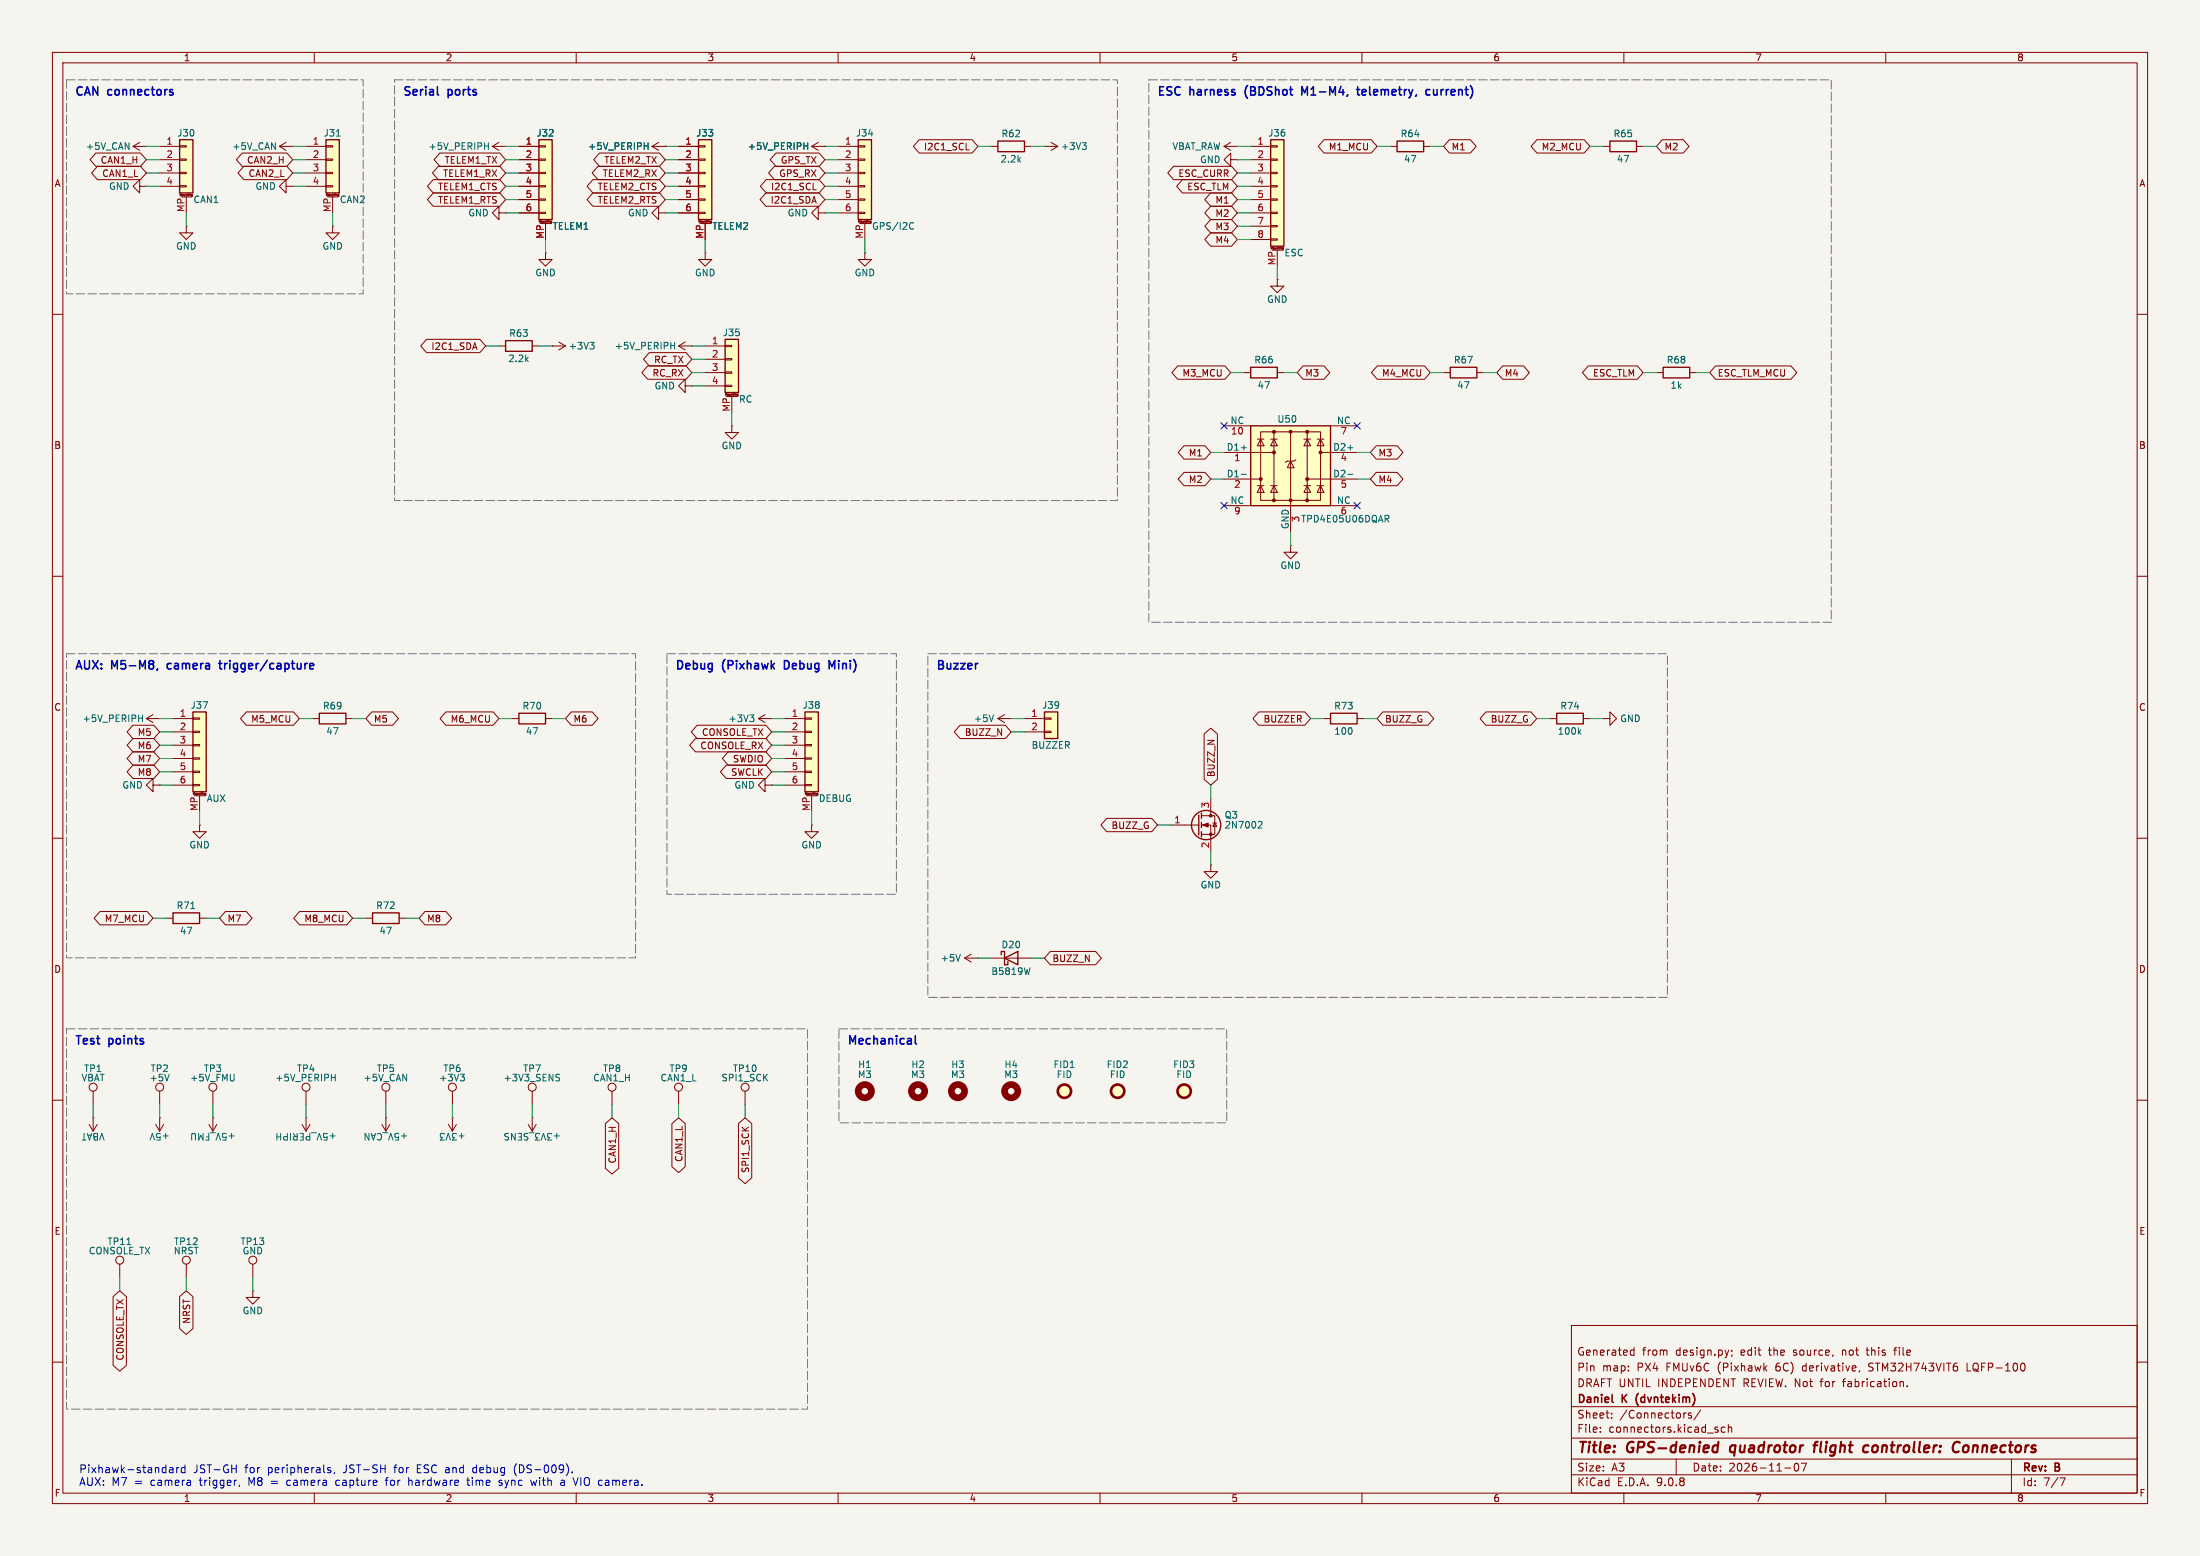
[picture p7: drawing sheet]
<svg xmlns="http://www.w3.org/2000/svg" width="420mm" height="297mm" viewBox="0 0 420 297" stroke-linecap="round" stroke-linejoin="round" font-family="sans-serif">
<path d="M0 0h420v297h-420z" fill="#f5f4ef" stroke="#f5f4ef" stroke-width=".19"/>
<g fill="none" stroke="#840000" stroke-width=".19">
<path d="M10 10h400v277h-400zM12 12h396v273h-396zM60 10v2M110 10v2M160 10v2M210 10v2M260 10v2M310 10v2M360 10v2M10 60h2M95.2 66h1.3M101.6 66h1.3"/>
<path d="M105.4 66h.1M105.4 66h2.5M106.7 65.3l1.2 .7M107.9 66l-1.2 .8M316.2 71.1h1.3M322.6 71.1h1.2M408 60h2M10 110h2M408 110h2M144.8 137.2l1.2 .7M144.8 137.2h2.5M146 136.4l-1.2 .8"/>
<path d="M147.3 137.2h.1M10 160h2M408 160h2M10 210h2M408 210h2M300 253h108v32h-108zM311.4 258.6h.5M311.4 257.8h.5M311.9 257.2v1.5M330.6 257.8v.1M330.7 258.6l-.2 .3M356.2 257.7h.6"/>
<path d="M361.5 257.7h.6M361.9 257.2l-.2 .2v1.3M10 260h2M300 278.5h108M300 274.5h108M300 268.5h108M305.5 273.2v.2M305.5 272.5v.1M307.7 270.5v.2M307.7 269.8v.1M320 278.5v3M321.7 269.7h.2"/>
<path d="M322.9 269.8l-.4-.1-.2 .2 .1 .2 .5 .2v.3h-.6M324.7 269.1l-1.3 1.9M327.6 272.9l.3 .1 .1 .2-.2 .2h-.3M327.6 272.4l.3 .1M329.3 272.5l-.4-.1-.3 .3 .1 .6h.6M329.9 272.5l.3-.1 .3 .1 .1 .9M329.9 271.9v1.5M342.7 279.4a.81 .81 0 0 0 .3 1.4l.2-.2 .2-.4-.2-.8M344.9 279.3l-.7 1.5M355 261.6l-.1 .3M356.7 261.6l.2 .1M356.9 260.3l-.2 .2 .2 .3"/>
<path d="M363.2 263.7l.2 .2v.8M364.1 264.5v.2M375.5 260.2v1.5h.7M384 278.5v6.5M408 260h2M60 285v2M110 285v2M160 285v2M210 285v2M260 285v2M300 281.5h108M310 285v2"/>
<path d="M340.7 280.2h1.2M360 285v2M393.2 282.1h1l-.6 1.5"/>
</g>
<path d="M327.4 275.9l.6 .1M327.8 277.1l-.2 .1M328.1 275.2l-.3 2M330.4 276.1l-.2 .7 .4 .4M346.2 275.9h.7M347 275.2l-.4 .1-.1 .2-.2 1.7M355.8 277.1h.8M356 276h.7M357.5 276.3v.7M372.9 276.9a.67 .67 0 0 0 1 .1M374.1 275.4a.73 .73 0 0 0-1.1 .3M375.5 275.9a.62 .62 0 0 0-.7 .4v.7a.52 .52 0 0 0 .7 .1" fill="none" stroke="#840000" stroke-width=".4"/>
<path d="M307.8 267.6l.2 .1" fill="none" stroke="#840000" stroke-width=".3"/>
<path d="M112.6 65.3h.8l-.4 .5M113.2 65.8l.2 .3v.3l-.2 .2M143.1 136.5h.8l-.4 .5M143.7 137l.2 .2v.3l-.2 .2" fill="none" stroke="#006464" stroke-width=".19"/>
<path d="M96.5 65h5.1v2.1h-5.1zM317.5 70.1h5.1v2h-5.1z" fill="none" stroke="#840000" stroke-width=".25"/>
<path d="M138.4 64.8h2.6v10.1h-2.6z" fill="#ffffc2"/>
<path d="M138.4 64.8h2.6v10.1h-2.6z" fill="none" stroke="#840000" stroke-width=".25"/>
<g fill="none" stroke="#840000" stroke-width=".19">
<path d="M129.5 66h2.6M129.5 66l1.3 .8M130.8 73.7v-1.3l-1.3 1.3 1.3 1.2v-1.2h1.3M130.8 65.3l-1.3 .7M132.1 73.7h.1M132.1 66h.1M134.6 66h3.8M134.6 68.6h3.8M134.6 71.1h3.8M134.6 73.7h3.8M138.4 65.9h1.3v.3h-1.3zM138.4 68.5h1.3v.2h-1.3z"/>
<path d="M138.4 71h1.3v.2h-1.3zM138.4 73.5h1.3v.3h-1.3zM138.7 75.7h2M139.7 75.7v3M139.7 81.3v1.3h1.3l-1.3 1.2-1.3-1.2h1.3M139.7 81.3h.1"/>
</g>
<path d="M128.1 66h.7M128.8 65.3v1.3" fill="none" stroke="#006464" stroke-width=".19"/>
<path d="M153.7 135.9h2.5v15.2h-2.5z" fill="#ffffc2"/>
<g fill="none" stroke="#840000" stroke-width=".25">
<path d="M276.9 70.1h5v2h-5zM99.1 136.1h5v2.1h-5zM153.7 135.9h2.5v15.2h-2.5zM228.9 155.6v3.8M229.4 155.2v1M229.4 157v1M229.4 158.8v1M191.1 182.2v-.6h.7v2.6h.6v-.7M191.8 182.9l2.5-1.3v2.6z"/>
<circle cx="230.3" cy="157.5" r="2.79"/>
</g>
<g fill="none" stroke="#840000" stroke-width=".19">
<path d="M275.6 71.1h1.3M281.9 71.1h1.3M27.9 137.2h2.6M27.9 137.2l1.3 .7M29.2 136.4l-1.3 .8M30.5 137.2h.1M97.8 137.2h1.3M104.1 137.2h1.3M149.9 137.2h3.8M149.9 139.7h3.8M153.7 137h1.2v.3h-1.2zM153.7 139.6h1.2v.2h-1.2z"/>
<path d="M190.5 137.2h2.5M190.5 137.2l1.3 .7M191.8 136.4l-1.3 .8M193 137.2h.1M29.2 149.9v-1.3l-1.3 1.3 1.3 1.2v-1.2h1.3M30.5 149.9h.1M146 149.9v-1.3l-1.2 1.3 1.2 1.2v-1.2h1.3M147.3 149.9h.1M149.9 142.2h3.8M149.9 144.8h3.8M149.9 147.3h3.8M149.9 149.9h3.8"/>
<path d="M153.7 142.1h1.2v.3h-1.2zM153.7 144.7h1.2v.2h-1.2zM153.7 147.2h1.2v.2h-1.2zM153.7 149.7h1.2v.3h-1.2zM153.9 151.9h2.1M154.9 157.5v1.3h1.3l-1.3 1.2-1.2-1.2h1.2M154.9 157.5h.1M154.9 151.9v3M223.5 157.5h5.4M229.4 155.7h2.5v3.6h-2.5M229.4 157.5h1.7v5.1M231.1 152.4v3.3"/>
<path d="M231.5 157.1h.8M231.9 157.1l.4 .6h-.8zM231.1 165.1v1.3h1.3l-1.3 1.2-1.2-1.2h1.2M231.1 165.1h.1M184.1 182.9h2.6M184.1 182.9l1.3 .7M185.4 182.1l-1.3 .8M186.7 182.9h.1M189.2 182.9h7.6M86.4 208.3v2.5M116.8 208.3v2.5M129.5 208.3v2.5"/>
<path d="M142.2 208.3v2.5M22.9 241.3v2.5"/>
<circle cx="86.4" cy="207.5" r=".76"/>
<circle cx="116.8" cy="207.5" r=".76"/>
<circle cx="129.5" cy="207.5" r=".76"/>
<circle cx="142.2" cy="207.5" r=".76"/>
<circle cx="22.9" cy="240.5" r=".76"/>
</g>
<path d="M26.5 137.1h.7M27.2 136.5v1.2M189.7 136.5l-.4 1.2M240.4 156.8l.4 .1 .1 .3-.8 .9h.8M183.3 182.2l-.4 1.3M196.6 184.7l-.3 1.3M87.9 205h.8l-.5 .5M88.4 205.5l.3 .3v.3l-.3 .2M24.2 237.6h.7" fill="none" stroke="#006464" stroke-width=".19"/>
<g fill="none" stroke="#840000" stroke-width="1.3">
<circle cx="165.1" cy="208.3" r="1.27"/>
<circle cx="175.3" cy="208.3" r="1.27"/>
<circle cx="182.9" cy="208.3" r="1.27"/>
<circle cx="193" cy="208.3" r="1.27"/>
</g>
<g fill="#840000" stroke="#840000" stroke-width=".19">
<path d="M229.6 157.5l1-.4v.8z"/>
<circle cx="231.1" cy="155.7" r=".25"/>
<circle cx="231.1" cy="159.3" r=".25"/>
</g>
<path d="M36.8 135.9h2.6v15.2h-2.6z" fill="#ffffc2"/>
<path d="M36.8 135.9h2.6v15.2h-2.6z" fill="none" stroke="#840000" stroke-width=".25"/>
<g fill="none" stroke="#840000" stroke-width=".19">
<path d="M33 137.2h3.8M33 139.7h3.8M36.8 137h1.3v.3h-1.3zM36.8 139.6h1.3v.2h-1.3zM33 142.2h3.8M33 144.8h3.8M33 147.3h3.8M33 149.9h3.8M36.8 142.1h1.3v.3h-1.3zM36.8 144.7h1.3v.2h-1.3zM36.8 147.2h1.3v.2h-1.3zM36.8 149.7h1.3v.3h-1.3z"/>
<path d="M37.1 151.9h2M38.1 151.9v3"/>
</g>
<path d="M242.6 26.7h2.5v20.3h-2.5z" fill="#ffffc2"/>
<path d="M242.6 26.7h2.5v20.3h-2.5z" fill="none" stroke="#840000" stroke-width=".25"/>
<g fill="none" stroke="#840000" stroke-width=".19">
<path d="M238.8 27.9h3.8M238.8 30.5h3.8M238.8 33h3.8M238.8 35.6h3.8M238.8 38.1h3.8M242.6 27.8h1.2v.3h-1.2zM242.6 30.4h1.2v.2h-1.2zM242.6 32.9h1.2v.2h-1.2zM242.6 35.4h1.2v.3h-1.2zM242.6 38h1.2v.2h-1.2zM238.8 40.6h3.8M238.8 43.2h3.8"/>
<path d="M238.8 45.7h3.8M242.6 40.5h1.2v.3h-1.2zM242.6 43.1h1.2v.2h-1.2zM242.6 45.6h1.2v.2h-1.2zM242.8 47.8h2.1M243.8 47.8v3"/>
</g>
<path d="M238.8 81.3h15.2v15.2h-15.2z" fill="#ffffc2"/>
<g fill="none" stroke="#840000" stroke-width=".19">
<path d="M25.4 27.9h2.5M25.4 27.9l1.3 .8M26.7 35.6v-1.3l-1.3 1.3 1.3 1.2v-1.2h1.2M26.7 27.2l-1.3 .7M27.9 35.6h.1M27.9 27.9h.1M53.3 27.9h2.6M53.3 27.9l1.3 .8M54.6 35.6v-1.3l-1.3 1.3 1.3 1.2v-1.2h1.3M54.6 27.2l-1.3 .7M55.9 27.9h.1M55.9 35.6h.1"/>
<path d="M234.9 30.5v-1.3l-1.2 1.3 1.2 1.3v-1.3h1.3M236.2 30.5h.1M306.1 27.9h1.2M312.4 27.9h1.3M35.6 43.2v1.3h1.2l-1.2 1.2-1.3-1.2h1.3M35.6 43.2h.1M63.5 43.2v1.3h1.3l-1.3 1.2-1.3-1.2h1.3M63.5 43.2h.1M233.7 86.4h9.5M233.7 91.4h7M233.7 81.3h5.1M233.7 96.5h5.1"/>
<path d="M240 83.8h1.3M240 92.7h1.3M240.7 82.4h11.4v13.1h-11.4zM240.7 83.8l.6 1.3h-1.3zM240.7 92.7l.6 1.3h-1.3zM242.6 83.8h1.2M242.6 92.7h1.2M243.2 83.8l.6 1.3h-1.2zM243.2 92.7l.6 1.3h-1.2zM243.2 82.4v13.1M246.4 88l.6 1.3h-1.3zM246.4 82.4v19.2"/>
<path d="M247.4 87.8l-.4 .2h-1.3l-.3 .3M248.9 83.8h1.3M248.9 92.7h1.3M249.6 83.8l.6 1.3h-1.3zM249.6 92.7l.6 1.3h-1.3zM249.6 82.4v13.1M249.6 91.4h9.5M251.5 83.8h1.2M251.5 92.7h1.2M252.1 83.8l.6 1.3h-1.2zM252.1 92.7l.6 1.3h-1.2zM252.1 86.4h7"/>
<path d="M254 81.3h5.1M254 96.5h5.1M29.7 214.6l.8 1.3M30.5 213.4h.1M30.5 208.3v2.5M30.5 213.4v2.5M31.2 214.6l-.7 1.3M39.9 214.6l.7 1.3M40.6 213.4h.1M40.6 208.3v2.5M40.6 213.4v2.5M41.4 214.6l-.8 1.3"/>
<path d="M57.7 214.6l.7 1.3M58.4 213.4h.1M58.4 208.3v2.5M58.4 213.4v2.5M59.2 214.6l-.8 1.3M73.7 208.3v2.5"/>
<circle cx="30.5" cy="207.5" r=".76"/>
<circle cx="40.6" cy="207.5" r=".76"/>
<circle cx="58.4" cy="207.5" r=".76"/>
<circle cx="73.7" cy="207.5" r=".76"/>
</g>
<path d="M307.3 26.9h5.1v2.1h-5.1zM238.8 81.3h15.2v15.2h-15.2z" fill="none" stroke="#840000" stroke-width=".25"/>
<g fill="#840000" stroke="#840000" stroke-width=".19">
<circle cx="240.7" cy="91.4" r=".28"/>
<circle cx="243.2" cy="82.4" r=".28"/>
<circle cx="243.2" cy="86.4" r=".28"/>
<circle cx="243.2" cy="95.5" r=".28"/>
<circle cx="246.4" cy="82.4" r=".28"/>
<circle cx="246.4" cy="95.5" r=".28"/>
<circle cx="249.6" cy="82.4" r=".28"/>
<circle cx="249.6" cy="91.4" r=".28"/>
<circle cx="249.6" cy="95.5" r=".28"/>
<circle cx="252.1" cy="86.4" r=".28"/>
</g>
<g fill="none" stroke="#006464" stroke-width=".19">
<path d="M237 85.5h.9M237 90.5h.9M257.3 85.5h1M257.3 90.5h1M264.4 98.4h.5l.2 .2-.1 .4h-.6M264.7 99l.4 .6M29.1 216.3l-.4 1.3M32.3 205l-.4 1.3M36.6 216.5v1.1M44.7 205l-.1 1.2M52.9 217h.7M52.9 216.3v1.3"/>
<path d="M63.3 205.7h.7M64 205v1.3"/>
</g>
<path d="M62.2 26.7h2.6v10.1h-2.6z" fill="#ffffc2"/>
<path d="M62.2 26.7h2.6v10.1h-2.6zM266.7 26.9h5.1v2.1h-5.1z" fill="none" stroke="#840000" stroke-width=".25"/>
<g fill="none" stroke="#840000" stroke-width=".19">
<path d="M58.4 27.9h3.8M58.4 30.5h3.8M58.4 33h3.8M58.4 35.6h3.8M62.2 27.8h1.3v.3h-1.3zM62.2 30.4h1.3v.2h-1.3zM62.2 32.9h1.3v.2h-1.3zM62.2 35.4h1.3v.3h-1.3zM62.5 37.6h2M63.5 37.6v3M265.4 27.9h1.3M271.8 27.9h1.2"/>
<path d="M85.6 214.6l.8 1.3M86.4 213.4h.1M86.4 213.4v2.5M87.1 214.6l-.7 1.3M100.8 214.6l.8 1.3M101.6 213.4h.1M101.6 213.4v2.5M102.4 214.6l-.8 1.3M48.3 246.4v1.2h1.2l-1.2 1.3-1.3-1.3h1.3M48.3 246.4h.1"/>
</g>
<path d="M64.2 26h.8M84.3 216.3l-.2 .3v.3l.2 .2M84.5 217.1l-.4 .5h.7M96.4 217.5l.5 .1M96.9 216.3h-.3l-.2 .3 .1 .3 .4 .1" fill="none" stroke="#006464" stroke-width=".19"/>
<path d="M34.3 26.7h2.5v10.1h-2.5z" fill="#ffffc2"/>
<path d="M34.3 26.7h2.5v10.1h-2.5zM254 136.1h5.1v2.1h-5.1z" fill="none" stroke="#840000" stroke-width=".25"/>
<g fill="none" stroke="#840000" stroke-width=".19">
<path d="M30.5 27.9h3.8M30.5 30.5h3.8M30.5 33h3.8M30.5 35.6h3.8M34.3 27.8h1.3v.3h-1.3zM34.3 30.4h1.3v.2h-1.3zM34.3 32.9h1.3v.2h-1.3zM34.3 35.4h1.3v.3h-1.3zM34.5 37.6h2.1M35.6 37.6v3M246.4 104.1v1.3h1.2l-1.2 1.3-1.3-1.3h1.3M246.4 104.1h.1"/>
<path d="M252.7 137.2h1.3M259.1 137.2h1.2M72.9 214.6l.8 1.3M73.7 213.4h.1M73.7 213.4v2.5M74.4 214.6l-.7 1.3"/>
</g>
<path d="M199.4 135.9h2.5v5.1h-2.5z" fill="#ffffc2"/>
<path d="M190.5 26.9h5.1v2.1h-5.1zM238.8 70.1h5v2h-5zM61 136.1h5v2.1h-5zM199.4 135.9h2.5v5.1h-2.5z" fill="none" stroke="#840000" stroke-width=".25"/>
<g fill="none" stroke="#840000" stroke-width=".19">
<path d="M124.5 27.9h2.5M124.5 27.9l1.2 .8M125.7 27.2l-1.2 .7M127 27.9h.1M189.2 27.9h1.3M195.6 27.9h1.2M199.4 27.9h.1M199.4 27.9h2.5M200.7 27.2l1.2 .7M201.9 27.9l-1.2 .8M233.7 27.9h2.5M233.7 27.9l1.2 .8"/>
<path d="M234.9 27.2l-1.2 .7M236.2 27.9h.1M125.7 40.6v-1.2l-1.2 1.2 1.2 1.3v-1.3h1.3M127 40.6h.1M243.8 53.3v1.3h1.3l-1.3 1.3-1.2-1.3h1.2M243.8 53.3h.1M237.5 71.1h1.3M243.8 71.1h1.3M59.7 137.2h1.3M66 137.2h1.3M195.6 137.2h3.8M195.6 139.7h3.8"/>
<path d="M199.4 137h1.3v.3h-1.3zM199.4 139.6h1.3v.2h-1.3zM17 214.6l.8 1.3M17.8 213.4h.1M17.8 208.3v2.5M17.8 213.4v2.5M18.5 214.6l-.7 1.3M101.6 208.3v2.5M35.6 241.3v2.5M48.3 241.3v2.5"/>
<circle cx="17.8" cy="207.5" r=".76"/>
<circle cx="101.6" cy="207.5" r=".76"/>
<circle cx="35.6" cy="240.5" r=".76"/>
<circle cx="48.3" cy="240.5" r=".76"/>
</g>
<path d="M123 27.9h.7M123.7 27.2v1.3M206.6 27.2h.8l-.4 .5M207.1 27.7l.3 .3v.3l-.3 .2M106.3 205.7l.4 .1 .1 .3-.2 .2h-.3M106.3 205l.5 .1" fill="none" stroke="#006464" stroke-width=".19"/>
<path d="M102.9 26.7h2.5v15.2h-2.5z" fill="#ffffc2"/>
<path d="M102.9 26.7h2.5v15.2h-2.5z" fill="none" stroke="#840000" stroke-width=".25"/>
<g fill="none" stroke="#840000" stroke-width=".19">
<path d="M99.1 27.9h3.8M99.1 30.5h3.8M99.1 33h3.8M99.1 35.6h3.8M99.1 38.1h3.8M102.9 27.8h1.2v.3h-1.2zM102.9 30.4h1.2v.2h-1.2zM102.9 32.9h1.2v.2h-1.2zM102.9 35.4h1.2v.3h-1.2zM102.9 38h1.2v.2h-1.2zM99.1 40.6h3.8M102.9 40.5h1.2v.3h-1.2z"/>
<path d="M103.1 42.7h2.1M104.1 48.3v1.2h1.3l-1.3 1.3-1.2-1.3h1.2M104.1 48.3h.1M104.1 42.7v3M134.6 48.3v1.2h1.3l-1.3 1.3-1.3-1.3h1.3M134.6 48.3h.1"/>
</g>
<path d="M133.3 26.7h2.6v15.2h-2.6z" fill="#ffffc2"/>
<path d="M133.3 26.7h2.6v15.2h-2.6z" fill="none" stroke="#840000" stroke-width=".25"/>
<g fill="none" stroke="#840000" stroke-width=".19">
<path d="M94 27.9h2.5M94 27.9l1.2 .8M95.2 27.2l-1.2 .7M96.5 27.9h.1M129.5 27.9h3.8M129.5 30.5h3.8M129.5 33h3.8M129.5 35.6h3.8M129.5 38.1h3.8M133.3 27.8h1.3v.3h-1.3zM133.3 30.4h1.3v.2h-1.3zM133.3 32.9h1.3v.2h-1.3z"/>
<path d="M133.3 35.4h1.3v.3h-1.3zM133.3 38h1.3v.2h-1.3zM154.9 27.9h2.6M154.9 27.9l1.3 .8M156.2 27.2l-1.3 .7M157.5 27.9h.1M129.5 40.6h3.8M133.3 40.5h1.3v.3h-1.3zM133.6 42.7h2M134.6 42.7v3M156.2 40.6v-1.2l-1.3 1.2 1.3 1.3v-1.3h1.3M157.5 40.6h.1"/>
</g>
<path d="M92.5 27.9h.7M93.2 27.2v1.3M153.5 27.9h.7M154.2 27.2v1.3" fill="none" stroke="#006464" stroke-width=".19"/>
<path d="M163.8 26.7h2.6v15.2h-2.6z" fill="#ffffc2"/>
<path d="M163.8 26.7h2.6v15.2h-2.6zM297.2 136.1h5.1v2.1h-5.1zM33 174.2h5.1v2.1h-5.1zM71.1 174.2h5.1v2.1h-5.1z" fill="none" stroke="#840000" stroke-width=".25"/>
<g fill="none" stroke="#840000" stroke-width=".19">
<path d="M18.3 29.2h8.5l1.1 1.3-1.1 1.3h-8.5l-1.1-1.3zM18.6 31.7h8.2l1.1 1.3-1.1 1.3h-8.2l-1.1-1.3zM46.2 29.2h8.6l1.1 1.3-1.1 1.3h-8.6l-1.1-1.3zM46.5 31.7h8.3l1.1 1.3-1.1 1.3h-8.3l-1.1-1.3zM82.7 34.3h12.7l1.1 1.3-1.1 1.2h-12.7l-1.1-1.2zM82.7 36.8h12.7l1.1 1.3-1.1 1.3h-12.7l-1.1-1.3zM83.7 31.7h11.7l1.1 1.3-1.1 1.3h-11.7l-1.1-1.3zM84 29.2h11.4l1.1 1.3-1.1 1.3h-11.4l-1.1-1.3zM99.1 27.9h3.8M99.1 30.5h3.8M99.1 33h3.8M99.1 35.6h3.8"/>
<path d="M99.1 38.1h3.8M113.2 34.3h12.7l1.1 1.3-1.1 1.2h-12.7l-1.1-1.2zM113.2 36.8h12.7l1.1 1.3-1.1 1.3h-12.7l-1.1-1.3zM114.2 31.7h11.7l1.1 1.3-1.1 1.3h-11.7l-1.2-1.3zM114.5 29.2h11.4l1.1 1.3-1.1 1.3h-11.4l-1.2-1.3zM127 27.9h.1M129.5 27.9h3.8M129.5 30.5h3.8M129.5 33h3.8M129.5 35.6h3.8M129.5 38.1h3.8M146.2 36.8h10.2l1.1 1.3-1.1 1.3h-10.2l-1.1-1.3z"/>
<path d="M146.3 34.3h10.1l1.1 1.3-1.1 1.2h-10.1l-1.1-1.2zM147.8 31.7h8.6l1.1 1.3-1.1 1.3h-8.6l-1.1-1.3zM148.1 29.2h8.3l1.1 1.3-1.1 1.3h-8.3l-1.1-1.3zM155.2 36.2h.6M157.5 27.9h.1M160 27.9h3.8M160 30.5h3.8M160 33h3.8M160 35.6h3.8M160 38.1h3.8M163.8 27.8h1.3v.3h-1.3zM163.8 30.4h1.3v.2h-1.3z"/>
<path d="M163.8 32.9h1.3v.2h-1.3zM163.8 35.4h1.3v.3h-1.3zM163.8 38h1.3v.2h-1.3zM175.5 26.7h10.1l1.1 1.2-1.1 1.3h-10.1l-1.1-1.3zM184.4 28.6h.6M224 31.7h11.1l1.1 1.3-1.1 1.3h-11.1l-1.1-1.3zM225.7 34.3h9.4l1.1 1.3-1.1 1.2h-9.4l-1.1-1.2zM231.1 39.4h4l1.1 1.2-1.1 1.3h-4l-1.1-1.3zM231.1 36.8h4l1.1 1.3-1.1 1.3h-4l-1.1-1.3zM252.8 26.7h9l1.1 1.2-1.1 1.3h-9l-1.1-1.3zM276.7 26.7h4l1.1 1.2-1.1 1.3h-4l-1.1-1.3zM293.4 26.7h9l1.1 1.2-1.1 1.3h-9l-1.1-1.3z"/>
<path d="M317.3 26.7h4l1.1 1.2-1.1 1.3h-4l-1.1-1.3zM95.2 40.6v-1.2l-1.2 1.2 1.2 1.3v-1.3h1.3M96.5 40.6h.1M99.1 40.6h3.8M104.1 42.7v3M129.5 40.6h3.8M134.6 42.7v3M160 40.6h3.8M163.8 40.5h1.3v.3h-1.3zM164.1 42.7h2M165.1 48.3v1.2h1.3l-1.3 1.3-1.3-1.3h1.3M165.1 48.3h.1"/>
<path d="M165.1 42.7v3M231.1 41.9h4l1.1 1.3-1.1 1.3h-4l-1.1-1.3zM231.1 44.4h4l1.1 1.3-1.1 1.3h-4l-1.1-1.3zM81.4 64.8h10.2l1.1 1.2-1.1 1.3h-10.2l-1.1-1.3zM123.6 69.8h7.4l1.1 1.3-1.1 1.3h-7.4l-1.1-1.3zM123.9 67.3h7.1l1.1 1.3-1.1 1.3h-7.1l-1.1-1.3zM224.8 69.8h9l1.1 1.3-1.1 1.3h-9l-1.1-1.3zM248.8 69.8h4l1.1 1.3-1.1 1.3h-4l-1.2-1.3zM262.9 69.8h9l1.1 1.3-1.1 1.3h-9l-1.1-1.3zM286.9 69.8h4l1.1 1.3-1.1 1.3h-4l-1.2-1.3zM303.2 69.8h9.4l1.1 1.3-1.1 1.3h-9.4l-1.1-1.3zM327.5 69.8h14.4l1.1 1.3-1.1 1.3h-14.4l-1.1-1.3z"/>
<path d="M226 90.2h4l1.1 1.2-1.1 1.3h-4l-1.1-1.3zM226 85.1h4l1.1 1.3-1.1 1.2h-4l-1.1-1.2zM262.7 85.1h4l1.1 1.3-1.1 1.2h-4l-1.1-1.2zM262.7 90.2h4l1.1 1.2-1.1 1.3h-4l-1.1-1.3zM25.4 138.4h4l1.1 1.3-1.1 1.3h-4l-1.1-1.3zM47 135.9h9l1.1 1.3-1.1 1.2h-9l-1.1-1.2zM71 135.9h4l1.1 1.3-1.1 1.2h-4l-1.2-1.2zM85.1 135.9h9l1.1 1.3-1.1 1.2h-9l-1.1-1.2zM109.1 135.9h4l1.1 1.3-1.1 1.2h-4l-1.2-1.2zM133.1 138.4h13.1l1.1 1.3-1.1 1.3h-13.1l-1.1-1.3zM183.3 138.4h8.6l1.1 1.3-1.1 1.3h-8.6l-1.1-1.3zM240.3 135.9h8.8l1.1 1.3-1.1 1.2h-8.8l-1.1-1.2z"/>
<path d="M264 135.9h8.6l1.1 1.3-1.1 1.2h-8.6l-1.1-1.2zM283.7 135.9h8.6l1.1 1.3-1.1 1.2h-8.6l-1.1-1.2zM295.9 137.2h1.3M302.3 137.2h1.2M306.1 137.2h1.2v-1.3l1.3 1.3-1.3 1.2v-1.2M306.1 137.2h.1M25.4 141h4l1.1 1.2-1.1 1.3h-4l-1.1-1.3zM25.4 143.5h4l1.1 1.3-1.1 1.3h-4l-1.1-1.3zM25.4 146h4l1.1 1.3-1.1 1.3h-4l-1.1-1.3zM38.1 157.5v1.3h1.3l-1.3 1.2-1.3-1.2h1.3M38.1 157.5h.1M132.8 141h13.4l1.1 1.2-1.1 1.3h-13.4l-1.1-1.3z"/>
<path d="M138.6 146h7.6l1.1 1.3-1.1 1.3h-7.6l-1.1-1.3zM139 143.5h7.2l1.1 1.3-1.1 1.3h-7.2l-1.1-1.3zM211.3 156.2h8.6l1.1 1.3-1.1 1.3h-8.6l-1.1-1.3zM229.9 140.1l1.2-1.1 1.3 1.1v8.6l-1.3 1.2-1.2-1.2zM19.1 174h9l1.1 1.3-1.1 1.2h-9l-1.1-1.2zM31.7 175.3h1.3M38.1 175.3h1.3M43 174h4l1.1 1.3-1.1 1.2h-4l-1.1-1.2zM57.2 174h9l1.1 1.3-1.1 1.2h-9l-1.1-1.2zM69.8 175.3h1.3M76.2 175.3h1.3M81.1 174h4l1.1 1.3-1.1 1.2h-4l-1.1-1.2z"/>
<path d="M200.5 181.6h8.7l1.1 1.3-1.1 1.3h-8.7l-1.1-1.3zM115.6 214.5l1.2-1.1 1.3 1.1v8.5l-1.3 1.1-1.2-1.1zM128.3 214.5l1.2-1.1 1.3 1.1v8.2l-1.3 1.1-1.2-1.1zM141 214.5l1.2-1.1 1.3 1.1v10.3l-1.3 1.1-1.2-1.1zM21.6 247.5l1.3-1.1 1.2 1.1v13.1l-1.2 1.1-1.3-1.1zM34.3 247.5l1.3-1.1 1.2 1.1v6.1l-1.2 1.1-1.3-1.1z"/>
</g>
<path d="M123 27.9h.7M123.7 27.2v1.3M153.5 27.9h.7M154.2 27.2v1.3M173.9 42.6h.5M174.4 43.6l-.5 .1M301.4 139.7l.4 .5M301.8 139.3l-.5 .5M36.4 173.4h.8" fill="none" stroke="#006464" stroke-width=".19"/>
<g fill="#ffffc2" stroke="#ffffc2" stroke-width=".19">
<circle cx="226.1" cy="208.3" r="1.27"/>
<circle cx="213.4" cy="208.3" r="1.27"/>
<circle cx="203.2" cy="208.3" r="1.27"/>
</g>
<g fill="none" stroke="#840000" stroke-width=".51">
<circle cx="203.2" cy="208.3" r="1.27"/>
<circle cx="213.4" cy="208.3" r="1.27"/>
<circle cx="226.1" cy="208.3" r="1.27"/>
</g>
<g fill="none" stroke="#009600" stroke-width=".19">
<path d="M27.9 30.5h2.6M27.9 27.9h2.6M27.9 35.6h2.6M27.9 33h2.6M55.9 30.5h2.5M55.9 27.9h2.5M55.9 35.6h2.5M55.9 33h2.5M96.5 30.5h2.6M96.5 27.9h2.6M96.5 38.1h2.6M96.5 35.6h2.6"/>
<path d="M96.5 33h2.6M127 30.5h2.5M127 27.9h2.5M127 38.1h2.5M127 35.6h2.5M127 33h2.5M157.5 30.5h2.5M157.5 27.9h2.5M157.5 38.1h2.5M157.5 35.6h2.5M157.5 33h2.5M186.7 27.9h2.5"/>
<path d="M196.8 27.9h2.6M236.2 30.5h2.6M236.2 27.9h2.6M236.2 38.1h2.6M236.2 35.6h2.6M236.2 33h2.6M262.9 27.9h2.5M273 27.9h2.6M303.5 27.9h2.6M313.7 27.9h2.5M35.6 40.6v2.6M63.5 40.6v2.6"/>
<path d="M96.5 40.6h2.6M104.1 45.7v2.6M127 40.6h2.5M134.6 45.7v2.6M157.5 40.6h2.5M165.1 45.7v2.6M236.2 40.6h2.6M236.2 45.7h2.6M236.2 43.2h2.6M243.8 50.8v2.5M92.7 66h2.5M102.9 66h2.5"/>
<path d="M132.1 73.7h2.5M132.1 71.1h2.5M132.1 66h2.5M132.1 68.6h2.5M139.7 78.7v2.6M234.9 71.1h2.6M245.1 71.1h2.5M273 71.1h2.6M283.2 71.1h2.5M313.7 71.1h2.5M323.8 71.1h2.6M231.1 86.4h2.6"/>
<path d="M231.1 91.4h2.6M259.1 86.4h2.5M259.1 91.4h2.5M246.4 101.6v2.5M30.5 137.2h2.5M30.5 139.7h2.5M57.1 137.2h2.6M67.3 137.2h2.5M95.2 137.2h2.6M105.4 137.2h2.5M147.3 137.2h2.6M147.3 139.7h2.6"/>
<path d="M193 137.2h2.6M193 139.7h2.6M250.2 137.2h2.5M260.3 137.2h2.6M293.4 137.2h2.5M303.5 137.2h2.6M30.5 147.3h2.5M30.5 144.8h2.5M30.5 142.2h2.5M30.5 149.9h2.5M38.1 154.9v2.6M147.3 147.3h2.6"/>
<path d="M147.3 144.8h2.6M147.3 142.2h2.6M147.3 149.9h2.6M154.9 154.9v2.6M221 157.5h2.5M231.1 149.9v2.5M29.2 175.3h2.5M39.4 175.3h2.5M67.3 175.3h2.5M77.5 175.3h2.5M231.1 162.6v2.5M186.7 182.9h2.5"/>
<path d="M196.8 182.9h2.6M17.8 210.8v2.6M30.5 210.8v2.6M40.6 210.8v2.6M58.4 210.8v2.6M73.7 210.8v2.6M86.4 210.8v2.6M101.6 210.8v2.6M116.8 210.8v2.6M129.5 210.8v2.6M142.2 210.8v2.6M22.9 243.8v2.6"/>
<path d="M35.6 243.8v2.6M48.3 243.8v2.6"/>
</g>
<path d="M233.1 95.9l1.2 1.2M233.1 80.7l1.2 1.2M234.3 95.9l-1.2 1.2M234.3 80.7l-1.2 1.2M258.5 80.7l1.2 1.2M258.5 95.9l1.2 1.2M259.7 80.7l-1.2 1.2M259.7 95.9l-1.2 1.2" fill="none" stroke="#000084" stroke-width=".19"/>
<g fill="none" stroke="#0000c2" stroke-width=".3">
<path d="M15 16.6h.6M16.1 18.2l.6-1.6 .5 1.6M18.7 16.6v1.6l-1-1.6v1.6M29.1 16.6v1.3M77.5 16.6h.7M81.3 16.6h-.1M81.3 16.6h.1M81.3 16.6v.1M83.5 16.6v1.3l.2 .3M89.4 16.6v1.3M222.2 16.6h-.8v1.6M222.9 16.6h.8"/>
<path d="M224.6 16.6h.6M227.2 16.6v1.6M238.2 16.3l-.3 .3M239.5 16.6h-.7v1.6M241 16.6h-.6v1.6M242 16.6h.8M243.5 16.6v1.6M246.4 16.6v1.3M248.5 18.2v-1.6l.6 1.1 .5-1.1v1.6M250.6 16.8l.1-.2v1.6M253.9 18.2v-1.6l.5 1.1 .5-1.1v1.6M256 16.5l-.4 1.1"/>
<path d="M259 17.1h.6M259.2 16.6v1.3l.4 .3M260.3 17.1l-.3 .2v.6l.3 .3M260.8 17.5l-.8 .1M261.5 16.6v1.3M267.2 16.6v1.3M273 17.2l-.5-.1-.3 .3v.4l.2 .3h.6M273.7 17.1v.8v.2l.4 .1M279.9 16.6v1.3M280.7 16.3l.2 .3M14.5 127.7l.6-1.6 .5 1.6M16.1 126.1v1.3"/>
<path d="M17.1 126.1v1.3M17.7 126.1l1 1.6M18.7 126.1l-1 1.6M21.3 127.7v-1.6l.6 1.1 .5-1.1v1.6M23.9 126.1h-.7l-.1 .8M26.7 127.7v-1.6l.5 1.1 .5-1.1v1.6M28.6 126.2h.6M30.1 127.6l-.2 .3M41.7 126.6h.7M42 126.1v1.4l.4 .2M43.9 126.1l-.1 .1M43.9 126.1l.1 .1"/>
<path d="M43.9 126.1v.1M51 126l-1.3 2.1M55.8 126.1v1.4M59.3 126.6l.5 .1 .1 .3-.8 .2M59.8 127.6l-.5 .1M130 126.2l-.6-.1v1.6M132.4 126.1v1.6M138.4 125.9l-.2 .3M139.8 126.2l-.8-.1v1.6M140.6 126.1l-.1 .1M140.6 126.1l.1 .1M140.6 126.1v.1"/>
<path d="M142.7 126.1v1.6M147.2 126.1v1.6M150.4 126.2l-.6-.1v1.6M152.7 126.1v1.6M158.3 127.7v-1.6l.5 1.1 .6-1.1v1.6M160.1 126.1l-.1 .1M160.1 126.1l.1 .1M160.1 126.1v.1M162.3 126.1l-.1 .1M162.3 126.1l.1 .1M162.3 126.1v.1M162.9 125.9l.3 .3"/>
<path d="M179.9 126.2l-.7-.1v1.6M14.5 197.7h1M15 197.7v1.6M18.7 197.7v1.4M23.7 197.7l-.1 .1M23.7 197.7l.1 .1M23.7 197.7v.1M25.9 197.7v1.4M162.2 199.3v-1.6l.6 1.1 .5-1.1v1.6M166.8 197.7v1.6M171.2 197.7l-.1 .1M171.2 197.7v.1"/>
<path d="M174.7 197.7v1.4l.3 .2"/>
</g>
<g fill="none" stroke="#0000c2" stroke-width=".19">
<path d="M35.3 279.6v1.5M45.1 279.6v1.5M98.6 279.4a1.72 1.72 0 0 0 0 2.3M32.4 280.2h.6v.9M33 280.5h-.5a.29 .29 0 0 0-.2 .3 .29 .29 0 0 0 .2 .3l.5-.1M33.7 280.1v1M34.2 280.1l-.3 .1-.2 .2M35.3 280.2l-.4-.1-.3 .3 .1 .6h.6M44.2 280.3h.9M45.7 283.5l-.1 .2M54.8 282.7v.7M62.6 280.2h.5"/>
<path d="M62.6 280.5l.5 .2 .1 .1-.1 .2-.4 .1M63.9 281l-.2 .3M64.4 282.5l-.3 .3v.4l.3 .3M73.5 282.5h.6M74.1 282l-.4 .2v1.3M78 282v1.5M78.6 282.6l-.4-.1-.2 .2M89.1 282.5h.6M89.3 282v1.3l.4 .2M90.5 280.1l-.3 .3v.4l.3 .3M95.3 282.6v.4l.5 .1 .1 .2-.2 .2h-.5M102.5 282.5l-.3 1-.3-.7-.3 .7"/>
<path d="M107.7 282.6v.9M107.7 283.5h-.5M107.7 282.9l-.5 .1M109.2 281v.1M109.4 282l.5 1.5 .5-1.5"/>
</g>
<path d="M12.7 15.2h56.6v40.9h-56.6zM75.3 15.2h138v80.3h-138zM219.3 15.2h130.3v103.6h-130.3zM12.7 124.8h108.6v58h-108.6zM127.3 124.8h43.8v45.9h-43.8zM177.1 124.8h141.2v65.6h-141.2zM12.7 196.4h141.5v72.6h-141.5zM160.2 196.4h74v17.9h-74z" fill="none" stroke="#787878" stroke-width=".19" stroke-dasharray="1.6 .6"/>
<g font-size="2.8" fill="#840000">
<text x="301" y="277.9">Title:</text>
<text x="310.6" y="277.9">GPS-denied</text>
<text x="331.2" y="277.9">quadrotor</text>
<text x="348" y="277.9">flight</text>
<text x="358.2" y="277.9">controller:</text>
<text x="376" y="277.9">Connectors</text>
</g>
<g font-size="2.2" fill="#0000c2">
<text x="14.2" y="19">CAN</text>
<text x="20.6" y="19">connectors</text>
<text x="76.8" y="19">Serial</text>
<text x="85.6" y="19">ports</text>
<text x="220.8" y="19">ESC</text>
<text x="227.2" y="19">harness</text>
<text x="238.3" y="19">(BDShot</text>
<text x="249.7" y="19">M1-M4,</text>
<text x="260.9" y="19">telemetry,</text>
<text x="274.6" y="19">current)</text>
<text x="14.2" y="128.5">AUX:</text>
<text x="21.3" y="128.5">M5-M8,</text>
<text x="32.6" y="128.5">camera</text>
<text x="43.1" y="128.5">trigger/capture</text>
<text x="128.8" y="128.5">Debug</text>
<text x="137.9" y="128.5">(Pixhawk</text>
<text x="150.3" y="128.5">Debug</text>
<text x="159.4" y="128.5">Mini)</text>
<text x="178.6" y="128.5">Buzzer</text>
<text x="14.2" y="200.1">Test</text>
<text x="20.8" y="200.1">points</text>
<text x="161.7" y="200.1">Mechanical</text>
</g>
<g font-size="2.1" fill="#840000">
<text x="301" y="262">Pin</text>
<text x="301" y="259">Generated</text>
<text x="305.9" y="262">map:</text>
<text x="312.6" y="262">PX4</text>
<text x="313.5" y="259">from</text>
<text x="318.2" y="262">FMUv6C</text>
<text x="319.9" y="259">design.py;</text>
<text x="328.2" y="262">(Pixhawk</text>
<text x="332.5" y="259">edit</text>
<text x="338" y="259">the</text>
<text x="339.4" y="262">6C)</text>
<text x="342.8" y="259">source,</text>
<text x="344.6" y="262">derivative,</text>
<text x="352.2" y="259">not</text>
<text x="357.1" y="259">this</text>
<text x="357.4" y="262">STM32H743VIT6</text>
<text x="362.5" y="259">file</text>
<text x="376.3" y="262">LQFP-100</text>
<text x="301" y="268.2">Daniel</text>
<text x="301" y="265">DRAFT UNTIL</text>
<text x="309.7" y="268.2">K</text>
<text x="313" y="268.2">(dvntekim)</text>
<text x="316.5" y="265">INDEPENDENT</text>
<text x="333" y="265">REVIEW. Not</text>
<text x="348" y="265">for</text>
<text x="352.4" y="265">fabrication.</text>
<text x="301" y="273.7">File:</text>
<text x="301" y="271">Sheet:</text>
<text x="307.1" y="273.7">connectors.kicad_sch</text>
<text x="309.2" y="271">/Connectors/</text>
<text x="301" y="281.1">Size:</text>
<text x="307.6" y="281.1">A3</text>
<text x="323" y="281.1">Date:</text>
<text x="330" y="281.1">2026-11-07</text>
<text x="386" y="281.3">Rev:</text>
<text x="392.4" y="281.3">B</text>
<text x="301" y="283.9">KiCad</text>
<text x="308.7" y="283.9">E.D.A.</text>
<text x="316.3" y="283.9">9.0.8</text>
<text x="386" y="283.9">Id:</text>
<text x="390.1" y="283.9">7/7</text>
</g>
<g font-size="2.1" fill="#0000c2">
<text x="15" y="281.5">Pixhawk-standard</text>
<text x="36.9" y="281.5">JST-GH</text>
<text x="46.8" y="281.5">for</text>
<text x="51.3" y="281.5">peripherals,</text>
<text x="65.8" y="281.5">JST-SH</text>
<text x="75.7" y="281.5">for</text>
<text x="80.2" y="281.5">ESC and</text>
<text x="91.1" y="281.5">debug</text>
<text x="99.1" y="281.5">(DS-009).</text>
<text x="15" y="283.9">AUX: M7</text>
<text x="25.7" y="283.9">=</text>
<text x="28.9" y="283.9">camera</text>
<text x="38.4" y="283.9">trigger,</text>
<text x="47.9" y="283.9">M8</text>
<text x="52.3" y="283.9">=</text>
<text x="55.5" y="283.9">camera</text>
<text x="65" y="283.9">capture</text>
<text x="74.7" y="283.9">for</text>
<text x="79.1" y="283.9">hardware</text>
<text x="90.6" y="283.9">time</text>
<text x="96.7" y="283.9">sync</text>
<text x="103" y="283.9">with</text>
<text x="111.5" y="283.9">VIO camera.</text>
</g>
<g font-size="1.8" fill="#840000">
<text x="35" y="11.9">1</text>
<text x="85" y="11.9">2</text>
<text x="135" y="11.9">3</text>
<text x="185" y="11.9">4</text>
<text x="235" y="11.9">5</text>
<text x="285" y="11.9">6</text>
<text x="335" y="11.9">7</text>
<text x="385" y="11.9">8</text>
<text x="176.3" y="28.9">I2C1_SCL</text>
<text x="253.6" y="28.9">M1_MCU</text>
<text x="277" y="28.9">M1</text>
<text x="294.2" y="28.9">M2_MCU</text>
<text x="317.7" y="28.9">M2</text>
<text x="10.3" y="35.9">A</text>
<text x="19.1" y="31.4">CAN1_H</text>
<text x="19.4" y="34">CAN1_L</text>
<text x="47.1" y="31.4">CAN2_H</text>
<text x="47.4" y="34">CAN2_L</text>
<text x="84.5" y="34">TELEM1_RX</text>
<text x="84.8" y="31.4">TELEM1_TX</text>
<text x="115" y="34">TELEM2_RX</text>
<text x="115.3" y="31.4">TELEM2_TX</text>
<text x="148.7" y="34">GPS_RX</text>
<text x="149" y="31.4">GPS_TX</text>
<text x="224.9" y="34">ESC_CURR</text>
<text x="408.3" y="35.9">A</text>
<text x="83.5" y="36.5">TELEM1_CTS</text>
<text x="83.5" y="39.1">TELEM1_RTS</text>
<text x="114" y="36.5">TELEM2_CTS</text>
<text x="114" y="39.1">TELEM2_RTS</text>
<text x="147" y="39.1">I2C1_SDA</text>
<text x="147.1" y="36.5">I2C1_SCL</text>
<text x="226.5" y="36.5">ESC_TLM</text>
<text x="231.9" y="41.6">M2</text>
<text x="231.9" y="39.1">M1</text>
<text x="231.9" y="44.1">M3</text>
<text x="231.9" y="46.7">M4</text>
<text x="82.2" y="67">I2C1_SDA</text>
<text x="124.8" y="69.5">RC_TX</text>
<text x="124.5" y="72.1">RC_RX</text>
<text x="225.6" y="72.1">M3_MCU</text>
<text x="249.1" y="72.1">M3</text>
<text x="263.7" y="72.1">M4_MCU</text>
<text x="287.2" y="72.1">M4</text>
<text x="304" y="72.1">ESC_TLM</text>
<text x="327.8" y="72.1">ESC_TLM_MCU</text>
<text x="10.3" y="85.9">B</text>
<text x="226.8" y="87.3">M1</text>
<text x="263" y="87.3">M3</text>
<text x="408.2" y="85.9">B</text>
<text x="226.8" y="92.4">M2</text>
<text x="263" y="92.4">M4</text>
<text x="10.3" y="135.9">C</text>
<text x="408.2" y="135.9">C</text>
<text x="26.2" y="143.2">M6</text>
<text x="26.2" y="140.7">M5</text>
<text x="47.8" y="138.1">M5_MCU</text>
<text x="71.3" y="138.1">M5</text>
<text x="85.9" y="138.1">M6_MCU</text>
<text x="109.4" y="138.1">M6</text>
<text x="133.6" y="143.2">CONSOLE_RX</text>
<text x="133.9" y="140.7">CONSOLE_TX</text>
<text x="184.1" y="140.7">BUZZ_N</text>
<text x="241.1" y="138.1">BUZZER</text>
<text x="264.3" y="138.1">BUZZ_G</text>
<text x="284.5" y="138.1">BUZZ_G</text>
<text x="26.2" y="145.7">M7</text>
<text x="26.2" y="148.3">M8</text>
<text x="139.5" y="148.3">SWCLK</text>
<text x="139.8" y="145.7">SWDIO</text>
<text x="232.1" y="148.4" transform="rotate(-90 232.1 148.4)">BUZZ_N</text>
<text x="212.1" y="158.4">BUZZ_G</text>
<text x="19.9" y="176.2">M7_MCU</text>
<text x="43.3" y="176.2">M7</text>
<text x="58" y="176.2">M8_MCU</text>
<text x="81.4" y="176.2">M8</text>
<text x="10.3" y="185.9">D</text>
<text x="200.8" y="183.8">BUZZ_N</text>
<text x="408.2" y="185.9">D</text>
<text x="130.5" y="221.9" transform="rotate(-90 130.5 221.9)">CAN1_L</text>
<text x="117.8" y="222.2" transform="rotate(-90 117.8 222.2)">CAN1_H</text>
<text x="143.2" y="224" transform="rotate(-90 143.2 224)">SPI1_SCK</text>
<text x="10.3" y="235.9">E</text>
<text x="408.3" y="235.9">E</text>
<text x="36.5" y="252.8" transform="rotate(-90 36.5 252.8)">NRST</text>
<text x="23.8" y="259.8" transform="rotate(-90 23.8 259.8)">CONSOLE_TX</text>
<text x="10.3" y="285.9">F</text>
<text x="35" y="286.9">1</text>
<text x="85" y="286.9">2</text>
<text x="135" y="286.9">3</text>
<text x="185" y="286.9">4</text>
<text x="235" y="286.9">5</text>
<text x="285" y="286.9">6</text>
<text x="335" y="286.9">7</text>
<text x="385" y="286.9">8</text>
<text x="408.3" y="285.9">F</text>
</g>
<g font-size="1.8" fill="#006464">
<text x="16.3" y="28.8">+5V_CAN</text>
<text x="33.8" y="26.3">J30</text>
<text x="44.2" y="28.8">+5V_CAN</text>
<text x="61.7" y="26.3">J31</text>
<text x="81.7" y="28.8">+5V_PERIPH</text>
<text x="102.3" y="26.3">J32</text>
<text x="112.2" y="28.8">+5V_PERIPH</text>
<text x="132.8" y="26.3">J33</text>
<text x="142.7" y="28.8">+5V_PERIPH</text>
<text x="163.3" y="26.3">J34</text>
<text x="191.1" y="26.4">R62</text>
<text x="202.4" y="28.8">+3V3</text>
<text x="223.7" y="28.8">VBAT_RAW</text>
<text x="242" y="26.3">J36</text>
<text x="267.3" y="26.4">R64</text>
<text x="307.9" y="26.4">R65</text>
<text x="190.9" y="31.2">2.2k</text>
<text x="229" y="31.3">GND</text>
<text x="267.9" y="31.2">47</text>
<text x="308.6" y="31.2">47</text>
<text x="20.7" y="36.4">GND</text>
<text x="36.8" y="39">CAN1</text>
<text x="48.7" y="36.4">GND</text>
<text x="64.8" y="39">CAN2</text>
<text x="89.3" y="41.5">GND</text>
<text x="119.8" y="41.5">GND</text>
<text x="150.3" y="41.5">GND</text>
<text x="33.5" y="47.9">GND</text>
<text x="61.5" y="47.9">GND</text>
<text x="105.4" y="44">TELEM1</text>
<text x="135.9" y="44">TELEM2</text>
<text x="166.4" y="44">GPS/I2C</text>
<text x="102.1" y="52.9">GND</text>
<text x="132.6" y="52.9">GND</text>
<text x="163.1" y="52.9">GND</text>
<text x="245.1" y="49.1">ESC</text>
<text x="241.8" y="58">GND</text>
<text x="97.1" y="64.5">R63</text>
<text x="137.9" y="64.4">J35</text>
<text x="96.9" y="69.3">2.2k</text>
<text x="108.5" y="66.9">+3V3</text>
<text x="117.3" y="66.9">+5V_PERIPH</text>
<text x="239.4" y="69.6">R66</text>
<text x="277.5" y="69.6">R67</text>
<text x="318.1" y="69.6">R68</text>
<text x="124.9" y="74.5">GND</text>
<text x="141" y="77.1">RC</text>
<text x="240" y="74.4">47</text>
<text x="278.1" y="74.4">47</text>
<text x="318.8" y="74.4">1k</text>
<text x="234.8" y="81">NC</text>
<text x="243.8" y="80.9">U50</text>
<text x="255.1" y="81">NC</text>
<text x="137.7" y="86">GND</text>
<text x="234.1" y="86.1">D1+</text>
<text x="254.4" y="86.1">D2+</text>
<text x="234.1" y="91.2">D1-</text>
<text x="254.4" y="91.2">D2-</text>
<text x="234.8" y="96.3">NC</text>
<text x="246.1" y="101.1" transform="rotate(-90 246.1 101.1)">GND</text>
<text x="248.3" y="99.9">TPD4E05U06DQAR</text>
<text x="248.4" y="99.8" transform="rotate(-90 248.4 99.8)">3</text>
<text x="255.1" y="96.3">NC</text>
<text x="255.8" y="98.5">6</text>
<text x="244.3" y="108.8">GND</text>
<text x="36.3" y="135.5">J37</text>
<text x="61.6" y="135.6">R69</text>
<text x="99.7" y="135.6">R70</text>
<text x="153.1" y="135.5">J38</text>
<text x="198.9" y="135.5">J39</text>
<text x="254.6" y="135.6">R73</text>
<text x="297.8" y="135.6">R74</text>
<text x="15.7" y="138">+5V_PERIPH</text>
<text x="62.2" y="140.4">47</text>
<text x="100.3" y="140.4">47</text>
<text x="139" y="138">+3V3</text>
<text x="185.8" y="138">+5V</text>
<text x="196.8" y="143.1">BUZZER</text>
<text x="254.6" y="140.4">100</text>
<text x="297.3" y="140.4">100k</text>
<text x="309.2" y="138">GND</text>
<text x="23.3" y="150.7">GND</text>
<text x="39.4" y="153.3">AUX</text>
<text x="140.1" y="150.7">GND</text>
<text x="156.2" y="153.3">DEBUG</text>
<text x="233.7" y="156.4">Q3</text>
<text x="233.7" y="158.3">2N7002</text>
<text x="36.1" y="162.2">GND</text>
<text x="152.9" y="162.2">GND</text>
<text x="33.6" y="173.7">R71</text>
<text x="71.7" y="173.7">R72</text>
<text x="229.1" y="169.8">GND</text>
<text x="34.2" y="178.5">47</text>
<text x="72.3" y="178.5">47</text>
<text x="179.5" y="183.7">+5V</text>
<text x="191.1" y="181.2">D20</text>
<text x="189.2" y="186.3">B5819W</text>
<text x="15.5" y="206.6">VBAT</text>
<text x="16" y="204.8">TP1</text>
<text x="28.4" y="206.6">+5V</text>
<text x="28.7" y="204.8">TP2</text>
<text x="36.2" y="206.6">+5V_FMU</text>
<text x="38.8" y="204.8">TP3</text>
<text x="52.5" y="206.6">+5V_PERIPH</text>
<text x="56.6" y="204.8">TP4</text>
<text x="69.3" y="206.6">+5V_CAN</text>
<text x="71.8" y="204.8">TP5</text>
<text x="83.7" y="206.6">+3V3</text>
<text x="84.5" y="204.8">TP6</text>
<text x="96" y="206.6">+3V3_SENS</text>
<text x="99.8" y="204.8">TP7</text>
<text x="113.1" y="206.6">CAN1_H</text>
<text x="115" y="204.8">TP8</text>
<text x="126" y="206.6">CAN1_L</text>
<text x="127.7" y="204.8">TP9</text>
<text x="137.6" y="206.6">SPI1_SCK</text>
<text x="139.8" y="204.8">TP10</text>
<text x="163.7" y="206">M3</text>
<text x="163.7" y="204.1">H1</text>
<text x="173.8" y="206">M3</text>
<text x="173.9" y="204.1">H2</text>
<text x="181.4" y="206">M3</text>
<text x="181.5" y="204.1">H3</text>
<text x="191.6" y="206">M3</text>
<text x="191.7" y="204.1">H4</text>
<text x="201" y="204.1">FID1</text>
<text x="201.6" y="206">FID</text>
<text x="211.2" y="204.1">FID2</text>
<text x="211.8" y="206">FID</text>
<text x="223.9" y="204.1">FID3</text>
<text x="224.5" y="206">FID</text>
<text x="20.1" y="216.1" transform="rotate(-180 20.1 216.1)">VBAT</text>
<text x="32.5" y="216.1" transform="rotate(-180 32.5 216.1)">+5V</text>
<text x="45.1" y="216.1" transform="rotate(-180 45.1 216.1)">+5V_FMU</text>
<text x="64.4" y="216.1" transform="rotate(-180 64.4 216.1)">+5V_PERIPH</text>
<text x="78" y="216.1" transform="rotate(-180 78 216.1)">+5V_CAN</text>
<text x="89" y="216.1" transform="rotate(-180 89 216.1)">+3V3</text>
<text x="107.2" y="216.1" transform="rotate(-180 107.2 216.1)">+3V3_SENS</text>
<text x="16.9" y="239.6">CONSOLE_TX</text>
<text x="20.4" y="237.8">TP11</text>
<text x="33.1" y="239.6">NRST</text>
<text x="33.1" y="237.8">TP12</text>
<text x="45.8" y="237.8">TP13</text>
<text x="46.2" y="239.6">GND</text>
<text x="46.2" y="251.1">GND</text>
</g>
<g font-size="1.8" fill="#a90000">
<text x="31.7" y="27.7">1</text>
<text x="59.6" y="27.7">1</text>
<text x="100.3" y="27.7">1</text>
<text x="130.7" y="27.7">1</text>
<text x="161.2" y="27.7">1</text>
<text x="240" y="27.7">1</text>
<text x="31.7" y="30.2">2</text>
<text x="31.7" y="32.8">3</text>
<text x="31.7" y="35.3">4</text>
<text x="59.6" y="30.2">2</text>
<text x="59.6" y="32.8">3</text>
<text x="59.6" y="35.3">4</text>
<text x="100.3" y="30.2">2</text>
<text x="100.3" y="32.8">3</text>
<text x="100.3" y="35.3">4</text>
<text x="130.7" y="30.2">2</text>
<text x="130.7" y="32.8">3</text>
<text x="130.7" y="35.3">4</text>
<text x="161.2" y="30.2">2</text>
<text x="161.2" y="32.8">3</text>
<text x="161.2" y="35.3">4</text>
<text x="240" y="30.2">2</text>
<text x="240" y="32.8">3</text>
<text x="240" y="35.3">4</text>
<text x="35.3" y="40.6" transform="rotate(-90 35.3 40.6)">MP</text>
<text x="63.2" y="40.6" transform="rotate(-90 63.2 40.6)">MP</text>
<text x="100.3" y="37.8">5</text>
<text x="100.3" y="40.4">6</text>
<text x="130.7" y="37.8">5</text>
<text x="130.7" y="40.4">6</text>
<text x="161.2" y="37.8">5</text>
<text x="161.2" y="40.4">6</text>
<text x="240" y="37.8">5</text>
<text x="240" y="40.4">6</text>
<text x="103.9" y="45.7" transform="rotate(-90 103.9 45.7)">MP</text>
<text x="134.4" y="45.7" transform="rotate(-90 134.4 45.7)">MP</text>
<text x="164.8" y="45.7" transform="rotate(-90 164.8 45.7)">MP</text>
<text x="240" y="42.9">7</text>
<text x="240" y="45.5">8</text>
<text x="243.6" y="50.7" transform="rotate(-90 243.6 50.7)">MP</text>
<text x="135.8" y="65.8">1</text>
<text x="135.8" y="68.3">2</text>
<text x="135.8" y="70.9">3</text>
<text x="135.8" y="73.4">4</text>
<text x="139.4" y="78.7" transform="rotate(-90 139.4 78.7)">MP</text>
<text x="234.9" y="83.3">10</text>
<text x="255.8" y="83.3">7</text>
<text x="235.5" y="88.3">1</text>
<text x="255.8" y="88.3">4</text>
<text x="235.5" y="93.4">2</text>
<text x="255.8" y="93.4">5</text>
<text x="235.5" y="98.5">9</text>
<text x="34.2" y="136.9">1</text>
<text x="151.1" y="136.9">1</text>
<text x="196.8" y="136.9">1</text>
<text x="34.2" y="139.4">2</text>
<text x="34.2" y="142">3</text>
<text x="151.1" y="139.4">2</text>
<text x="151.1" y="142">3</text>
<text x="196.8" y="139.4">2</text>
<text x="34.2" y="144.5">4</text>
<text x="34.2" y="147.1">5</text>
<text x="34.2" y="149.6">6</text>
<text x="151.1" y="144.5">4</text>
<text x="151.1" y="147.1">5</text>
<text x="151.1" y="149.6">6</text>
<text x="37.8" y="154.9" transform="rotate(-90 37.8 154.9)">MP</text>
<text x="154.7" y="154.9" transform="rotate(-90 154.7 154.9)">MP</text>
<text x="230.9" y="154.4" transform="rotate(-90 230.9 154.4)">3</text>
<text x="224.1" y="157.2">1</text>
<text x="230.9" y="162" transform="rotate(-90 230.9 162)">2</text>
</g>
<g font-size=".5" fill="#840000">
<text x="34.2" y="37.5">Mounting</text>
<text x="62.1" y="37.5">Mounting</text>
<text x="102.8" y="42.6">Mounting</text>
<text x="133.2" y="42.6">Mounting</text>
<text x="163.7" y="42.6">Mounting</text>
<text x="242.5" y="47.7">Mounting</text>
<text x="138.3" y="75.6">Mounting</text>
<text x="36.7" y="151.8">Mounting</text>
<text x="153.6" y="151.8">Mounting</text>
</g>
</svg>
